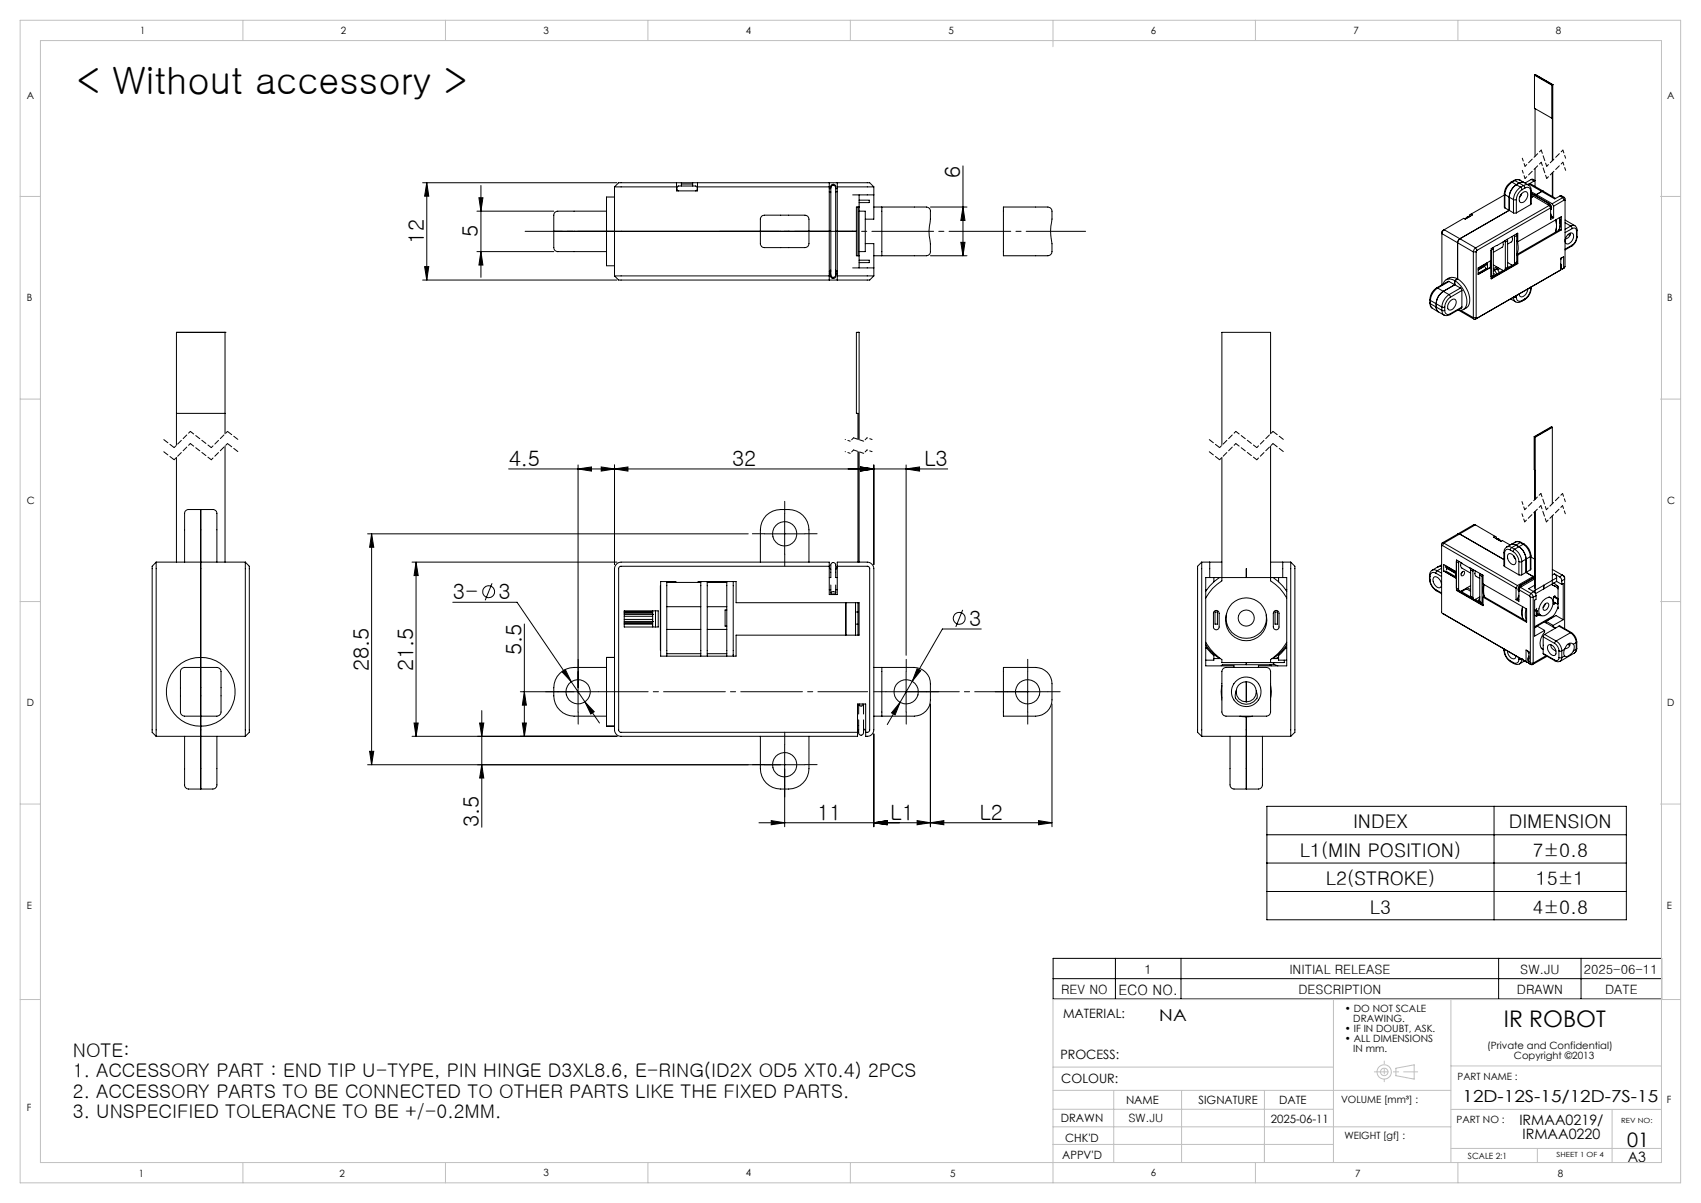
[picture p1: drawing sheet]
<svg xmlns="http://www.w3.org/2000/svg" width="420mm" height="297mm" viewBox="0 0 420 297" stroke-linecap="round" stroke-linejoin="round" font-family="sans-serif">
<g fill="none" stroke="#000" stroke-width=".25">
<path d="M378.9 18.6v8.1l4.3 2.5M378.9 18.6l4.3 2.4M379 18.5l-.1 .1M379 18.5l4.3 2.4M379 18.5l4.4 2.4M379 26.8v11.8M383.2 29.2l.1-.1v10.6M383.2 21v8.2M383.3 20.9h.1M383.3 20.9l-.1 .1M383.4 20.9h-.1M383.4 20.9v18.7"/>
<path d="M104.4 45.1h47.9M105.4 45.1l.5 3.3h-1.1zM105.4 45.1v24M117.8 52.1h18.9M118.3 48.8h.9l-.5 3.3zM118.7 45.8v22.7M136.7 57.1h68.4M149.8 52.1h-10.9a2.22 2.22 0 0 0-2 .5l-.2 .5v8a1.24 1.24 0 0 0 1.7 1h11.4M151.7 48.6h-1.9v17h1.9M151.7 46.1h15.3M151.7 46.1v22M167 45.1h-14.2l-1.1 1"/>
<path d="M167 45.1h1.2M167 45.1v2h5.2v-2M167.5 47.1l-.4-.3v-.6l.4-.3h4.3l.3 .3 .1 .5-.5 .4M168.2 45.1h2.8M168.2 45.1v.8M168.2 45.4h2.8M171 45.1h1.2M171 45.1v.8M172.2 45.1h42.5l1.1 1M172.2 46.1h32.6M188 53.4l.7-.3h8.9a1.81 1.81 0 0 1 2.1 .7v6.3a1.22 1.22 0 0 1-1.6 1h-8.7a1.21 1.21 0 0 1-1.7-1v-6.2zM204.8 47.3h.3"/>
<path d="M204.8 45.1v24M204.8 46.6h.3M205.1 46.4a.6 .6 0 0 1 .6-.6 .6 .6 0 0 1 .6 .6M205.1 46.4v21.5M205.1 46.4v-.4a.61 .61 0 0 1 .6-.5 .61 .61 0 0 1 .6 .5v.4M206.3 46.4v21.5M206.3 57.1h5.2M206.3 47.3h.4M206.3 46.6h.4M206.7 46.1h9.1M206.7 45.1v24M210.5 48.1h5.3"/>
<path d="M211.8 51.1v12M212.1 52.1h1.5v10h-1.5M212.1 51.1h-.6v12h.6M212.1 48.1v18M212.1 49.4h2.5v.6h-2.5M215.8 51.1h12.4a1.18 1.18 0 0 1 1.5 1v2.8a11.1 11.1 0 0 0 0 5.3v1.9a1.35 1.35 0 0 1-1.8 1h-12.1M215.8 46.1v8h-2.2M217.7 51.1v12M229.7 51.1h9.1M237.2 59.8h1.1l-.5 3.3zM237.8 51.1l.5 3.3h-1.1zM237.8 41v22.1"/>
<path d="M247.8 51.1h10.4a1.22 1.22 0 0 1 1.6 1l-.2 2.8a11.9 11.9 0 0 0 .2 5.3v1.9a1.4 1.4 0 0 1-2 1h-10zM356.6 56.7l-.3 .3-.3 .7 7.8 4.5M356.6 56.7l-.6 .5v13.1M356.6 56.7l3.9 2.2M360.5 58.9l-.6 .9v9.1M360.5 58.9l3.8 2.3M362.8 53.5l-.5 .3M362.9 53.4l-.6 .2-.4 .4M363.3 52.8l-.4 .3v.3l-.5 .1-.6 .6M363.3 52.8l.3 .3-1.8 1-.4-.2-4.8 2.8M371.1 59.8l.1 .6-.2 .6-2.3 1.3M371.4 47.8v3.4l.2 .1"/>
<path d="M371.4 47.8l.2 .2M371.4 48.2l-8.1 4.6M371.6 48l1 .7M371.6 51.3l1 .6M371.6 48v3.3M371.6 59.4l.1 .4M371.7 59.8v6.5M372.2 59.1l.1 .3M372.3 59.4l-.6 .4M372.3 59.4v6.6M372.6 51.9l-12.1 7M372.6 48.7l1.1 .6"/>
<path d="M372.6 51.9l1.1 .7M372.6 48.7v3.2M373.1 45a3.5 3.5 0 0 0-1.7 2.8M373.1 45h.2M373.3 58.4l.1 .3a.9 .9 0 0 1-.3 1.1l-.8 .5M373.3 45a3.8 3.8 0 0 0-1.7 3M373.3 45l1.1 .6M373.7 49.3h.7M373.7 52.6h.7M373.7 49.3v3.3M373.8 44.6h.3M373.8 44.6l-.7 .4"/>
<path d="M373.9 58.1v.4M373.9 58.5v6.5M374.1 44.6l.9-.2 1.3 .7M374.1 44.6l-.8 .4M374.1 44.6l1 .6M374.4 45.6a3.9 3.9 0 0 0-1.8 3.1M374.4 45.6l1.1 .6M374.4 49.3v3.3M374.4 57.7l.1 .4M374.5 58.1l-.6 .4M374.5 58.1v6.6M374.5 59.4l.3 .3"/>
<path d="M374.7 59.7l.1 .3a4.7 4.7 0 0 1-.3 2.9v-.1M374.8 59.7v-2.1l-6.6 3.8v7.5l6.6-3.8M375.1 45.2l1.1 .6M375.1 45.2l-.7 .4M375.3 44.5l-.5-.2-1 .3M375.5 46.2a4.1 4.1 0 0 0-1.8 3.1M375.5 46.2l.3 .6M375.7 47.8l-.5 .9zM375.8 47.8a.82 .82 0 0 1 1.2-.4 .82 .82 0 0 1 .1 1.2l-.2 .5a1.19 1.19 0 0 1-1.6 .8l-.2-1zM375.8 46.8a3.1 3.1 0 0 0-1.4 2.5M376.2 45.8l.3 .6M376.2 45.8l-.7 .4"/>
<path d="M376.3 45.1l-.5-.1-.7 .2M376.3 45.1l1.1 .6M376.5 46.4a.86 .86 0 0 1 1-.1 .86 .86 0 0 1 .4 .9M376.5 46.4l-.7 .4M377.4 45.7l.6 .7 .1 .6M377.4 45.7l-.6-.1-.6 .2M377.5 45.4h.4l3.2 1.8M377.5 45.4l3.2 1.9M377.9 47.2v3.3M377.9 50.5l-3.5 2.1M378.1 47v3.4l-.2 .1M378.1 44.3l.3-.1 .6 .4"/>
<path d="M378.1 47l-.2 .2M378.1 47.7l4.4 2.5M378.1 48.2l.5 .3M378.1 47.3l1.2 .7M378.1 44.3l-1.5 .9M378.1 44.3l.7 .4M378.1 47.8l4.3 2.4M378.6 48.5l-.5 .3M378.6 48.5l3.9 2.2M378.8 44.7l-1.3 .7M379 44.6l-.2 .1M379 41.6v4.4"/>
<path d="M379.3 48v.4M379.3 48l4 2.3M380.7 47.3l3.2 1.8 1.3-.7M380.7 47.3l-1.4 .7M381.1 47.2l-.4 .1M381.1 47.2l3 1.8M382.4 50.2a1.24 1.24 0 0 1 .5 1.5M382.4 50.2l-.2 .3M382.4 50.2h.1M382.5 50.2l.5 .7v.7M382.5 50.7l-18.2 10.5M382.5 50.7l.4 .6"/>
<path d="M382.8 50.4v.1M382.9 52.7l.3 .8M382.9 51.3l-18.2 10.5M382.9 51.3v2.9l.7-.4M382.9 51.7h.1M382.9 53l.2 .6M383 51.6l-.1 .1M383.1 53.6l-.2 .1M383.2 53.5l.4 .3M383.2 53.5l-.1 .1M383.3 50.3l.3 .6M383.3 42.7v5.8"/>
<path d="M383.4 42.6v6M383.6 50.9v2.9M384.2 54.3v.2a5 5 0 0 1-.2 2.9M385.1 53.7l.1 .1a4.6 4.6 0 0 1-.3 3.1M385.2 48.4l.4-.1 .7 .5M385.2 48.4l.7 .4M385.2 55.2l-.2-1.4 .1 .2a5.4 5.4 0 0 1-.2 2.9M385.5 56.8l-10.7 6.2M385.5 56.8v-3.3l-10.7 6.2M385.5 56.8l-.2-.2-10.8 6.2M385.9 48.8a.35 .35 0 0 1 .4 0 .35 .35 0 0 1 .1 .3v16.7l-.2 .3M385.9 48.8l-2.6 1.5"/>
<path d="M385.9 48.8l.3 .6M386.2 49.4l.2 .1M386.2 49.4l-2.6 1.5M386.4 54.3l2.4 1.4-1 .1M386.4 55l1.4 .8M387.2 57.9l.4 .2M387.2 57.8a.76 .76 0 0 1 1.1-.2 .76 .76 0 0 1 .2 1.1l-.6 1.1a.81 .81 0 0 1-1.2 .3 .81 .81 0 0 1-.2-1.2zM387.7 57.6v.4l-.4 .6-.8 .5M387.8 55.8l.4 .6M387.8 55.8l-1.4 .8M388.2 56.4a.63 .63 0 0 1 .8-.1 .63 .63 0 0 1 .3 .7M388.2 56.4l-1.8 1"/>
<path d="M388.8 55.7l.5 .5 .1 .6M389.3 58.7a2.33 2.33 0 0 1-1.1 1.8M389.3 57v1.7M389.4 58.5l-.3 1-1 1.2M389.4 56.8l-.1 .2M389.4 58.5l-.1 .2M389.4 56.8v1.7M104.4 69.1h47.9M104.8 65.8h1.1l-.5 3.3zM117.8 62.1h18.9M118.7 62.1l.5 3.3h-.9zM151.7 68.1h53.1"/>
<path d="M151.7 68.1l1.1 1h61.9l1.1-1M204.8 66.9h.3M204.8 67.6h.3M204.8 67.1h.3M205.1 67.9a.6 .6 0 0 0 .6 .6 .6 .6 0 0 0 .6-.6M205.1 67.9v.4a.61 .61 0 0 0 .6 .5 .61 .61 0 0 0 .6-.5v-.4M206.3 66.9h.4M206.3 67.6h.4M206.3 67.1h.4M206.7 68.1h9.1M210.5 66.1h5.3M212.1 64.2h2.5v.6h-2.5"/>
<path d="M213.6 60.1h2.2v8M229.7 63.1h9.1M353.1 74.8l.1 .7 .5 .6M353.1 74l.1 .2M353.1 74.8l.1 .2M353.1 74v.8M353.2 75a1.1 1.1 0 0 0 .5 1.1M353.2 74.2l2.8 1.6M353.2 75l2.8 1.6M353.2 74.2v.8M353.7 76.1l1.4 .9M354.6 75.8l.2 .7 .3 .5"/>
<path d="M354.7 71.1a3.5 3.5 0 0 0-1.6 2.9M354.7 71.1h.3M355 71.1a3.8 3.8 0 0 0-1.8 3.1M355 71.1l2.8 1.6M355.1 77l1.5 .8M356 75.8h.7M356 76.6h.7M356 76.6l.2 .7 .4 .5M356 75.8v.8M356.7 76.6a.86 .86 0 0 0 .4 .9 .86 .86 0 0 0 1-.1M356.7 75.8v.8M357.8 72.7a4.1 4.1 0 0 0-1.8 3.1"/>
<path d="M357.8 72.7l.3 .7M357.8 69.5h-.3l-2.8 1.6M357.8 69.5l2.8 1.6M357.8 69.5l-2.8 1.6M358 77.7l-.9 .2-.5-.1M358.1 74.3a.82 .82 0 0 1 1.2-.4 .82 .82 0 0 1 .1 1.3l-.1 .4a1.19 1.19 0 0 1-1.7 .8l-.1-1zM358.1 73.4a3.2 3.2 0 0 0-1.4 2.4M358.1 77.4l-.1 .3M359.2 69.3v1l-2.8 1.6a4 4 0 0 0-1.8 3.9M359.2 69.3a6.2 6.2 0 0 1 2.8 6.3 1.59 1.59 0 0 1-2 .9M359.2 69.3a1.73 1.73 0 0 0-2.9 .9M359.9 68.9a6.2 6.2 0 0 1 2.8 6.3 2.38 2.38 0 0 1-1.4 1.2"/>
<path d="M359.9 68.9a2.25 2.25 0 0 0-2.8 .2M359.9 68.9l-.7 .4M360.2 76.6l3.8 2.2M360.6 71.1l.4 .6M360.6 71.1l-2.8 1.6M360.7 76.6l3.1 1.8M361 75.8l-.1 .3-2.9 1.6M361 75.8l-2.9 1.6M361 71.7l-2.9 1.7M361 71.7v4.1M363.8 78.4a.35 .35 0 0 0 .1 .4 .35 .35 0 0 0 .4 0M363.8 62.2h.7"/>
<path d="M363.8 62.2v16.2M363.8 78.4h.7M364.3 61.2l-.3 .3-.2 .7M364.3 61.2l.4 .6M364.5 78.4l.2 .2-.4 .2M364.5 62.2v16.2M364.7 61.8l-.2 .4M365 66.1l3-1.7v1.7l-3 1.7zM366.5 65.7v.1M366.5 65.8l.4 .6M366.5 65.8l-1.5 .9M366.9 66.4v.2"/>
<path d="M366.9 66.4l-1.9 1M367 65h.1M367.1 65v.4l-2.1 1.2M367.1 64.9l.2 .1M367.1 65l-2.1 1.2M367.3 64.8v1.6M368 66.1l-3 1.6M368.7 61.1v.4M368.7 65.4l2.3 1.3a.44 .44 0 0 0 .5 0 .44 .44 0 0 0 .2-.4M368.7 68l-.2 .5-.3 .1M368.7 61.5l-.5 .3v6.5l.5-.3M368.7 61.5v6.5"/>
<path d="M368.7 67.5l.6 .3M368.8 66.7l-.1 .3M368.9 66.6l.1 .1M369 66.7l.6 1M369.6 66.3l.1 .1M369.6 65.9l-.9 .5M369.7 66.4l.5 .9M369.7 66.4l-.7 .3M369.9 66.1l-1.2 .7M370.3 66.3l-.5 .3M371.1 66.8l-2.4 1.4M372.3 64.8l.9 .6a.44 .44 0 0 0 .5 0 .44 .44 0 0 0 .2-.4"/>
<path d="M372.3 66l-.3 .4-.5 .3M372.3 65.8l.1 .2M372.3 66l-.6 .3M373 73.8l.2 .1M373 73.8l.2 .1zM373.2 73.9l1 .6M373.4 65.5l-1.2 .6M373.7 73.4h.7M373.7 73.4h.1M373.7 73.4l.1 .7 .4 .4M374.2 65.2h.1M374.4 73.4a.86 .86 0 0 0 .4 .9 .86 .86 0 0 0 1-.1"/>
<path d="M374.4 73v.4M374.5 64.7l-.1 .3-.7 .4M374.5 64.7l-.6 .3M374.5 62.8l.3 .2M374.8 63v2.1M374.8 65.1l-6.6 3.7M375.7 74.4l-.9 .3-.6-.2M375.8 74.2l-.1 .2M376.4 74l-.7 .4M376.5 73.8l-.1 .2M376.5 73.8l-.7 .4M377.2 71.3a1.88 1.88 0 0 1-1.7 2l-.4-.7"/>
<path d="M377.9 71.3a3.2 3.2 0 0 1-1.4 2.5M377.9 70.9v.4M378.1 71.1a3.5 3.5 0 0 1-1.7 2.9M378.1 71.1l-.2 .2M378.1 70.8v.3M385.4 63.7h.2M385.4 65.2v.2M385.4 63.8l.7-.4v2.8M385.4 63.8v2.8M385.4 66.6l-21.1 12.2M385.4 66.6l-.4 .2M385.4 65.4l.1 .6-.2 .2 .4 .2"/>
<path d="M385.4 65.4v.8M385.6 63.7l-.2 .3 .2-.3M385.6 63.6v.1M386.1 66.2l-.4 .2M386.2 66.1l-.1 .1M386.2 66.1l-.5 .3M388.1 60.7l-1.7 1M388.2 60.5l-.1 .2M388.2 60.5l-1.8 1M55.6 82.1h.1M55.6 82.1h-12v27.8M55.6 82.1v25"/>
<path d="M211.8 82.1h.1M43.6 102.1h12M43.6 112.9v25.9M55.6 110.1v28.7M125.6 115.8h108.4M142.7 115.8l3.4-.5v1zM142.7 114.8v61M148.4 115.3l3.3 .5-3.3 .5zM151.7 115.8l3.3-.5v1zM151.7 114.8v24.6M211.8 108.5v-6.4h-.3v-20h.6v26.5M211.8 111.5v27.3"/>
<path d="M212.1 111.6v27.2M212.4 115.3l3.4 .5-3.4 .5zM215.8 114.8v24.6M223.7 115.8l3.3-.5v1zM223.7 114.8v47M301.7 112.9v30.5a11.1 11.1 0 0 0-4 4.2M313.7 110.1v33.3a11.1 11.1 0 0 1 4 4.2M313.7 107.1v-25h-12v27.8M378.8 107.8l.2 15.6M378.8 107.8l.2 .1M379 107.9h.1M379.1 107.9v15.4"/>
<path d="M383.2 105.4l-4.2 2.5M383.2 105.4l.1 .1M383.2 105.4h-.2l-4.2 2.4M383.3 105.5l-4.2 2.4M383.3 105.5v18.9M38.6 138.8v43M38.6 138.8l-1 1v41l1 1M38.6 138.8h22M45.6 138.8v-11.3a1.21 1.21 0 0 1 1-1.7h6a1.15 1.15 0 0 1 1 1.7v11.3M49.6 125.8v69M60.6 138.8v43M60.6 138.8l1 1v41l-1 1"/>
<path d="M90.8 131.8h93.9M91.8 131.8l.5 3.3h-1zM91.8 131.8v57M101.7 138.8h50.6M102.7 138.8v43M102.7 138.8l.6 3.3h-1.1zM152.4 139.1l1-.3h51.4v8h1.9v-8h7.4a1.69 1.69 0 0 1 1.7 1.6v39.8a1.68 1.68 0 0 1-2.1 1.6v-8h-2v8h-58.3a1.63 1.63 0 0 1-1.7-1.6v-39.8l.2-.6zM187.7 138.8v-8a4.9 4.9 0 0 1 5.1-5 6.5 6.5 0 0 1 5.5 1.4 5 5 0 0 1 1.4 3.6v8M188.7 131.8h10.1M193.7 126.8v10M296.7 138.8v43M296.7 138.8l-1 1v41l1 1"/>
<path d="M296.7 138.8h5M298.7 138.8v3.8M313.7 138.8h5M316.7 138.8v3.8M318.7 138.8l1 1v41l-1 1M318.7 138.8v43M355 139.9l-1.4 .9M356 139.9h-1M356 139.4l-1 .5M356.2 134.7l-.2 .1M356.2 134.7l18.1 10.5M356.5 134.1a.34 .34 0 0 0-.4-.1 .34 .34 0 0 0-.1 .4v16.8l.2 .2"/>
<path d="M356.5 134.1l18.2 10.5M356.5 134.1l-.3 .6M356.8 139.7l2.5 1.4M356.8 140l2.5 1.4M360 131.8h.4l10.9 6.3M360 131.8l-3.9 2.3M360.2 139v6.5M360.2 139l-.6-.4v6.6l.6 .3M360.2 138.6v.4M360.8 138.9l-.2 .7 .2 .5 2.3 1.4M364.3 129.6l-.4-.1-3.9 2.3M364.3 129.6l-7.8 4.5"/>
<path d="M364.3 129.6l4.8 2.8M369.1 132.4l-.3 .2 1.8 1.1M369.1 132.4l.4 .2v.4M369.4 133l.6 .1 .5 .5M369.5 133l.7 .1 .4 .5M369.6 133.1l.5 .2M370.6 133.7l.3-.2 2 1M371.3 136.4v3.3l.2 .2M371.3 136.4l.2 .2M371.5 136.6v3.3M371.5 139.9l3.5 2M372 135.1l-.6 .6-.1 .7"/>
<path d="M372 135.1l.6-.2 .7 .3M372.4 136.9a1.07 1.07 0 0 1 1.5 .6l.4 .8a.79 .79 0 0 1-.4 1.1 .79 .79 0 0 1-1.1-.5l-.5-1.1zM372.9 135.8a.87 .87 0 0 0-1-.1 .87 .87 0 0 0-.4 .9M372.9 135.8l.7 .4M373.1 134.4l.6-.1 .6 .3M373.3 135.2l-.4 .6M373.3 135.2l.7 .4M373.6 136.2a3.2 3.2 0 0 1 1.4 2.4M373.7 137.2l.5 .9M374 135.6a3.9 3.9 0 0 1 1.7 3M374 135.6l-.4 .6M374.1 133.8l.6-.1 .7 .2"/>
<path d="M374.1 133.8l-2.1 1.2M374.2 133.8l.4-.1 1 .2M374.3 134.6l-1 .6M374.3 134.6l.7 .4M375 138.6h.7M375 135a4.1 4.1 0 0 1 1.8 3v3.3M375 138.6v3.3M375 135l-1 .6M375.4 133.9h.2M375.4 133.9l-1.1 .7M375.4 133.9l.7 .5M375.6 133.9l.7 .4"/>
<path d="M375.7 138.6v3.3M376.1 134.4a3.9 3.9 0 0 1 1.8 3M376.1 134.4l-1.1 .6M376.3 134.3a3.6 3.6 0 0 1 1.7 2.9M376.3 134.3l-.2 .1M377.9 137.4v3.3M377.9 137.4l-2.2 1.2M378 137.2v3.3l-.1 .2M378 137.2l-.1 .2M378 137.5l1 .6M379 126.4v18.9M379.1 126.3v20.1"/>
<path d="M383.3 127.3v17.2l.9 .4 .5 .5M111.8 148.7h15.9l13.3 19.6M121.5 144l-1.7 4.2M129.5 154.1v27.7M154.1 153.4h7M154.1 151.7h7M154.1 152.9h7M154.1 152.1h7M154.1 153.7h7M154.1 151.4h7M154.1 154.1h7M154.1 151h7"/>
<path d="M154.1 153.9h7M154.1 151.2h7M154.1 150.8h8.4v4h-8.4zM161.1 152.1v.8M161.1 152.9v.5M161.1 151.7v.4M161.1 154.1v.7M161.1 153.4h.1M161.1 151.7h.1M161.1 153.4v.3M161.1 151.4v.3M161.1 150.8v.2"/>
<path d="M161.1 151v.4M161.1 153.7v.4M161.9 150.8v4M163.1 144.6v16M164.6 143.6v18.4M164.6 149.8h8.4M164.6 143.8h8.4M164.6 155.4h8.4M167 143.8l-.2-.2h-3.7v18.4h18.7v-5.2h30.3v-8h-30.3v-5.2h-9.4l-.2 .2M173 143.6v18.4M174.6 143.6v18.4M174.6 149.8h4.9"/>
<path d="M174.6 143.8h4.9M174.6 155.4h4.9M179.5 143.6v18.4M179.5 150.6h-.5v4h.5M181 143.6v18.4M204.8 142.6h.3v-2.8a.67 .67 0 0 1 .6-.9 .67 .67 0 0 1 .6 .9v2.8h.4M204.8 145.6h.3M205.1 146.4a.78 .78 0 0 1 1.2 0M205.1 146.4a.73 .73 0 0 0 1.2 0M205.1 140.6l-.3-.8-51.8 .1-.2 .4v40l.4 .5h58.5l.3-.7M205.1 144.4v2M206.3 140.6l.4-.8h7.5l.5 .5v40l-.3 .5h-.7v-.4l-.5-.5"/>
<path d="M206.3 144.4v2M206.3 145.6h.4M208.8 148.8v8M211.2 148.8v8M211.2 154.1h.6M211.2 151.1h.6M211.8 148.8v8M237.7 150.6l-1.7 4.2M242.3 155.3h-9.6l-7.5 12.9M297.7 158.6a12.7 12.7 0 0 0 4 4.2v.8h15.4v-.6M297.7 159.2a12.3 12.3 0 0 0 3.4 3.4M297.7 160h.3l1.7 1.9v1.1h-2"/>
<path d="M297.7 145.6h.3M297.7 145.6h.1M299.7 142.6v1M299.8 150.9a.69 .69 0 0 1 .8-.2 .69 .69 0 0 1 .4 .7v3.4a.71 .71 0 0 1-.7 .7 .71 .71 0 0 1-.7-.7v-3.4zM300 151.1h.6v3h-.6zM301.1 142.6a11.6 11.6 0 0 0-3.4 3.4M302.8 151.8a5.1 5.1 0 0 0 4.9 6.4 5.1 5.1 0 0 0 5-6.4M307.7 140.4v2.2M314.4 142.6a11.9 11.9 0 0 1 3.3 3.4M314.6 150.9a.69 .69 0 0 1 .8-.2 .69 .69 0 0 1 .4 .7v3.4a.71 .71 0 0 1-.7 .7 .71 .71 0 0 1-.7-.7v-3.4zM314.8 151.1h.6v3h-.6zM315.7 142.6v1"/>
<path d="M317.5 145.6h.2M317.7 158.6a12.7 12.7 0 0 1-4 4.2v.8M317.7 159.2a12.7 12.7 0 0 1-3.3 3.4M317.7 160h-.3l-1.7 1.9v1.1h2M353 142.9a3.8 3.8 0 0 0 1.6 2.9M353 142.1l.1 .2M353 142.9l.1 .3M353 142.1v.8M353.1 143.2a3.2 3.2 0 0 0 1.4 2.4M353.1 142.3v.9M353.6 140.8l-.5 .7-.1 .6M353.6 140.8a1.1 1.1 0 0 1 1.3 .1"/>
<path d="M354 142.6a1.07 1.07 0 0 1 1.6 .6l.3 .8a.79 .79 0 0 1-.4 1.1 .79 .79 0 0 1-1.1-.5l-.5-1.1zM354.5 141.5a.88 .88 0 0 0-1-.1 .88 .88 0 0 0-.4 .9M354.5 145.6l.1 .2M354.5 141.5l1.5 .8M354.5 145.6l1.5 .8M354.6 145.8l1.4 .8M354.9 140.9l-.4 .6M354.9 140.9l1.1 .6M356 140.3l-1.1 .6M356.2 151.4l21 12.1M356.2 151.4l.3 .2M356.4 141v-1.7l3 1.8"/>
<path d="M356.4 141l3 1.7v-1.6M356.4 141l3 1.6M357 141l2.4 1.4M357 141.2l2.4 1.4M357.2 140.2v.5M357.2 141.3h.1M357.3 140.4l-.1 .2M357.3 140.4l2.1 1.2M357.4 140.3l-.1 .1M359.3 141.4h.1M359.3 141.1v.3M359.3 141.4l.1 .1"/>
<path d="M359.4 141l-.1 .1M359.6 145.8l6.6 3.7v-2.1M359.6 145.8v-7.5l6.6 3.7v2.2l10.7 6.2v3.2l-10.7-6.2M359.6 145.8l6.6 3.6M359.8 145.7l.6 .2M360.2 145.8l-.1 .1M360.7 146l2.4 1.4M360.9 141.5h.1M361 141.2l.4-.2a.6 .6 0 0 1 .1 .8 .6 .6 0 0 1-.7 .3zM361.1 141.2l-.3 .5M361.4 145.6l-.3 .3M361.9 145.3l1.2 .7"/>
<path d="M362 145.3l-.1 .2M362.1 145.4l-1.2 .7M362.3 145.1l.8 .5M363.1 144.6l-2.2 1.3a.44 .44 0 0 1-.5 0 .44 .44 0 0 1-.2-.4M363.1 147.2l.1 .4 .7 .4M363.1 140.7l.6 .3M363.1 147.2l.6 .3M363.1 140.7v6.5M363.2 140.3l-.1 .4M363.7 147.5a.44 .44 0 0 0 .2 .5 .44 .44 0 0 0 .5 0M363.7 141v6.5M363.7 140.6v.4"/>
<path d="M364.2 148l1.2 .7M364.3 141l-.1 .6 .1 .6 1.1 .6M364.4 148l-.1 .1M365.3 147.4h.1M365.4 148.2l-.2 .4M365.4 147.6l-.5 .8M365.4 148.5l.2 .5 .6 .3-.3-.5M365.4 142l.5 .3M365.4 148.5l.5 .3M365.4 142v6.5M365.4 147.4l-1 .6M365.4 141.6v.4"/>
<path d="M365.9 142.3v6.5M366 141.9l-.1 .4M366.2 147.4l.2-.1 10.5 6.1a5 5 0 0 1-.1-3.1M366.3 144.2l-.2 1.6 .4 1.6M366.5 144.3l-.1 .3a5.4 5.4 0 0 0 .2 2.8M374.3 145.2v2.9M374.7 144.6l-.4 .6M374.7 147.8l-.4 .3M374.8 147.9l.2 .1M374.9 145.9h.1M375 145.9h.1M375 147l-.2 .9"/>
<path d="M375 141.9h.7M375 145.6l2.6 1.5M375 145.6v2.8l-.7-.3M375 147.3l-.2 .6M375.1 144.7h.1M375.4 144.5l-.5 .6v.8M375.4 144.5h.1M375.4 145l2.6 1.5M375.4 145l-.4 .6M375.5 144.5a1.22 1.22 0 0 0-.5 1.4M375.5 144.5l.2 .3M376 149.8l-.1 .3a4.6 4.6 0 0 0 .2 2.8"/>
<path d="M376.8 141.3l1.8 1M376.8 141.3l-1.1 .6M377.6 147.1l.3 .4M377.9 147.5h.7M377.9 147.5v16.2M377.9 140.7l-1.1 .6M378 146.5l.3 .3 .3 .7M378 146.5l-.4 .6M378.6 142.3v.4M378.6 147.5v16.2M378.6 142.3l-3.9 2.3M378.7 146.1l.3 .3 .3 .7"/>
<path d="M378.7 146.1l-.7 .4M378.9 154.8v.2l.7-.4 1.8 1M378.9 150.7l.4 .3M378.9 151.9l.4 .2M378.9 150.5l.7 .3M379 142.4l-3.6 2.1M379 144.5l-1.6 .8 1.3 .8M379 142.9l-3.6 2.1M379 142.1l-.4 .2M379 142.6l-3.5 1.9M379.3 147.1l-.7 .4M379.3 147.1v.9l-.4 .2v8.9l2.5-1.5"/>
<path d="M379.3 151v1.1M379.4 150.2v.5M379.6 151.5a.94 .94 0 0 0 1 .5M379.6 151.4l.9 .5M379.6 150.8l-.3 .2M379.6 150.8v1.2l-.3 .1M379.9 151.9h.5M380.9 148.4l.4-.4a1.22 1.22 0 0 1 1.7-.4 1.22 1.22 0 0 1 .4 1.6 3.4 3.4 0 0 1-2.5 2.8 1.22 1.22 0 0 1-.9-1.7l.3-1zM381 157.2v4.1M381 157.2l2.9 1.7M381.2 144.5v.9M381.2 145.4l-2.1 1.2"/>
<path d="M381.4 153.5l.3 .3M381.4 156.6l-.4 .6M381.4 149.2a.58 .58 0 0 1 .9-.2 1.2 1.2 0 0 1-1.1 1.6l-.2-.7zM381.4 155.6v.4a3.7 3.7 0 0 0-.8 4.1l.4 .3M381.4 156.6l2.8 1.7M381.6 149.1l-.6 .9M381.7 153.8l1.8 1M381.7 153.4l1.8 1M381.7 153.4v.4M381.8 153.3h.1M382.2 153.1h.1M382.3 159.3a1.47 1.47 0 0 1 1.9 1.4 .79 .79 0 0 1-.4 1.1 .79 .79 0 0 1-1.1-.4l-.6-1.1z"/>
<path d="M382.4 147.3l.6 .3M383 159.2v.5l.3 .4 .9 .6M383.3 144.5l.7 .2M383.3 140.6l2.5 1.4M383.5 154.8l.6 .2M383.5 154.4v.4M383.5 148.6l1.1 .6M383.6 152l-.4 .5-4.3 2.4M383.6 154.8l.4 .3M383.6 152l-4.7 2.7M383.6 147.4l1 .5M383.8 147.2l1 .6"/>
<path d="M383.8 141.7l.4 .4 .2 .6M383.8 141.7l1.3 .7M383.8 141.7l-.5 .3M383.9 158.9a2.23 2.23 0 0 1 1 1.8M383.9 144.1l-.3-.1 .5 .3 .6 .7M383.9 147.1v.2M383.9 148.8l-.3 .3M383.9 147.3h.1M384 147.3l-.2-.1-.3 .4 .1 1.5 .2 .1 .2-.4M384 147.3v.1M384.2 158.3a2.97 2.97 0 0 1 1.4 2.4M384.2 158.3l-.3 .6"/>
<path d="M384.4 142.7l-5.8 3.3M384.4 142.7v.8M384.4 143.5l-3.2 1.9M384.4 143.5l1.2 .8M384.4 144.5l.3 .2v3M384.6 147.9v1.3M384.7 149.9l-1.1 2.1M384.7 149v1.3l-.1-.1M384.8 147.8l-.2 .1M384.8 147.8v1.2l-.2 .2M384.9 154.6l.2-.1 2.9 1.7M384.9 154.6l-3.5 2"/>
<path d="M384.9 154.6l2.9 1.6M385.1 142.4l.4 .4 .1 .6M385.6 143.4v.9M385.6 144.3l.4-.2v8.9M385.8 142l.4 .4 .1 .6-.7 .4M385.8 142l.5 .5v12.7M385.8 142l-.7 .4M386 153l-2.5 1.4M386 153l-1.8-1-2.5 1.4M387.1 159.1l.5 .2M387.6 158.8a1.12 1.12 0 0 1-1.2 1.4M387.8 156.2a3.2 3.2 0 0 1 1.4 2.4"/>
<path d="M387.8 156.2l-3.6 2.1M388 156.2l1 1.1 .3 1.2M388 156.2h-.2M388.5 159.1a1.25 1.25 0 0 0-2 .9l-.2 .3M388.5 159.1a1.62 1.62 0 0 1 0 1.6M389.2 158.6l-.7 .5M389.2 158.6v1.7M389.3 158.5l-.1 .1M389.3 158.5v1.6M44.9 165.1l.7-.3h8a1.23 1.23 0 0 1 1 1.7v8.1a1.73 1.73 0 0 1-.7 2.1l-8.3 .1a1.23 1.23 0 0 1-1-1.7v-8.1a2.31 2.31 0 0 1 .3-1.9zM102.2 178.5h1.1l-.6 3.3zM118.4 178.5h1.1l-.5 3.3z"/>
<path d="M119 175.4v28.8M129 178.5h1l-.5 3.3zM129.5 170.8l.5 3.3h-1zM138.8 165.9l.8-.6 1.4 3zM141 168.3l3.4 5M144.4 173.3l2.3 2.4-.8 .6zM144.4 173.3l3.6 5.2M147.7 170.8h-19.2M149.8 164.8h-8.1a5.1 5.1 0 0 0-5 5 6.5 6.5 0 0 0 1.5 5.5 5 5 0 0 0 3.5 1.5h8.1M151.7 162.3h-1.9v17h1.9M164.6 161.4h8.4M174.6 161.4h4.9"/>
<path d="M181 161.6l.1 .4M212 174a.73 .73 0 0 0 1.2 0M212 177.7v2.8a.67 .67 0 0 0 .6 1 .67 .67 0 0 0 .6-1v-2.8M212 174v2.3M212.2 173.8l-.2 .2M213 173.8l.2 .2M213.2 174v2.3M215.8 164.8h9.9a4 4 0 0 1 4 4v4a4 4 0 0 1-4 4h-9.9M217.7 164.8v12M218.8 170.8h9.9M222.3 173.4l-1.3 3.1-.9-.5zM222.3 173.4l-3.2 5.5"/>
<path d="M223.7 165.8v10M225.2 168.2l-2.9 5.2M226.4 165.1l.9 .5-2.1 2.6zM229.7 173.8v30.3M247.8 164.8h7.9a4 4 0 0 1 4.1 4v4a4 4 0 0 1-4.1 4h-7.9zM248.7 170.8h10M253.8 165.8v10M259.8 173.8v30.3M299.7 162.6h1.7M301.7 169.2l-.2 1.5 .2 1.7M302 165.1l.7-.3h10a1.4 1.4 0 0 1 1 1.9v8.6a1.22 1.22 0 0 1-1 1.5h-10a1.4 1.4 0 0 1-1-1.9v-9.1zM304.7 164.8v-.4h-7v-21.8h20v21.8h-7v.4"/>
<path d="M305.3 170.2a2.47 2.47 0 0 0 2.3 3.1 2.47 2.47 0 0 0 2.6-2.7M305.8 169.2a2.51 2.51 0 0 1 2.6-.8 2.51 2.51 0 0 1 1.8 2.2 1.97 1.97 0 0 1-.6 2.6 2.88 2.88 0 0 1-4.6-1.3l.4-2zM306.1 176.8l1.6 .2M307.7 177v17.8M307.7 163.6v.5M307.7 168.3v5M309.3 176.8l-1.6 .2M313.6 164.1h-11.8l-.3 .3M313.6 164.1l.3 .3M313.7 169.2l.2 1.5-.2 1.7M314 162.6h1.7M314.5 163.6v.4l1 .4"/>
<path d="M314.5 163.9l-.9 .2M315.7 162.1l-.6 .5M371.3 160.5a3.7 3.7 0 0 0 1.7 2.9M371.3 160.5l.2 .2M371.3 160.2v.3M371.5 160.7a2.97 2.97 0 0 0 1.4 2.5M371.5 160.3v.4M372.2 160.7a1.81 1.81 0 0 0 1.7 1.9l.4-.7M372.9 163.2l.1 .2M372.9 163.2l.7 .3M373 163.4l.7 .4M373.6 163.5l.1 .3"/>
<path d="M373.7 163.8l.7 .2 .8-.1M375 162.7h.7M375 162.7a.86 .86 0 0 1-.4 .9 .86 .86 0 0 1-1-.1M375 162.3v.4M375.7 162.7h.1M375.7 162.7l-.1 .7-.4 .5M376.5 163.2l-1.3 .7M377.2 160.7v.1M377.2 160.8l.3 .4M377.2 163.5l-.4-.1v-2.9l.7 .4v2.9M377.2 160.8h.2M377.3 162.5v.6l.2 .2"/>
<path d="M377.3 162.5h.1M377.4 162.5l.1 .1M377.4 162.5l.1 .9-.3 .1M377.5 162l-.2 .5M377.5 163.8l.5 .2M377.5 162.3l-.1 .2M377.9 163.7l-.1 .2-.3-.1M377.9 163.7h.7M377.9 164h.1M378.6 163.7a.35 .35 0 0 1-.2 .4 .35 .35 0 0 1-.4-.1M380.6 160l.4 .3M381 161.3l3 1.9"/>
<path d="M381 161.3l2.9 1.6M381.7 161.9l-3.1 1.8M382 162l-3.6 2.1M383.9 162.9l.1 .3M384.9 160.7h.7M384.9 162.3a.64 .64 0 0 1-.3 .7 .64 .64 0 0 1-.7-.1M384.9 162.3h.7M384.9 160.7v1.6M385.6 162.3a.99 .99 0 0 1-.5 1 .99 .99 0 0 1-1.1-.1M385.6 160.7v1.6M386.3 160.3a1.62 1.62 0 0 0 0 1.6M386.3 160.3l-.7 .4"/>
<path d="M386.3 161.9l-.7 .4M388.5 160.7l-.4 .6a1.8 1.8 0 0 1-1.7 .7l-.1-.1M389.2 160.3l-.1 .6-.3 .3-3.6 2.1M389.2 160.3l-.7 .4M389.3 160.1l-.2 .7-.3 .4M389.3 160.1l-.1 .2M38.6 181.8h22M45.6 181.8v11.3a1.25 1.25 0 0 0 1 1.7h6a1.2 1.2 0 0 0 1-1.7v-11.3M91.3 185.5h1l-.5 3.3zM119 188.8l.5 3.3h-1.1zM152.3 181.8h-50.6M187.7 181.8v8a5 5 0 0 0 5.1 5 6.4 6.4 0 0 0 5.5-1.5 5 5 0 0 0 1.4-3.5v-8"/>
<path d="M193.7 183.8v20.3M198.8 188.8h-108M215.8 181.2v22.9M296.7 181.8h22M303.7 181.8v11.3a1.25 1.25 0 0 0 1 1.7h6a1.24 1.24 0 0 0 1-1.7v-11.3M312.8 199.1h88.8v28h-88.8zM368.9 199.1v28M190.4 202.6l3.3 .5-3.3 .5zM215.8 203.1l3.2-.5v1zM226.4 202.6l3.3 .5-3.3 .5zM229.7 203.1l3.3-.5v1zM256.4 202.6l3.4 .5-3.4 .5z"/>
<path d="M259.8 203.1h-72.4M312.8 206.1h88.8M312.8 213.1h88.8M260 236.6h150.3v10h-150.3zM275.4 236.6v10M291.6 236.6v10M312.8 220.1h88.8M370 236.6v10M390.4 236.6v10M260 241.6h150.3"/>
<circle cx="193.8" cy="131.8" r="3"/>
<circle cx="120.7" cy="146.1" r="1.47"/>
<circle cx="236.8" cy="152.7" r="1.46"/>
<circle cx="307.7" cy="152.6" r="1.99"/>
<circle cx="307.7" cy="152.6" r="5"/>
<circle cx="49.6" cy="170.8" r="8.5"/>
<circle cx="142.7" cy="170.8" r="2.99"/>
<circle cx="223.7" cy="170.8" r="3"/>
<circle cx="253.7" cy="170.8" r="2.99"/>
<circle cx="307.7" cy="170.8" r="3.6"/>
<circle cx="193.8" cy="188.8" r="3"/>
</g>
<g fill="none" stroke="#c0c0c0" stroke-width=".25">
<path d="M5 5h410v287h-410zM10 10h400.2v277h-400.2zM60 5v5M110 5v5M160 5v5M210 5v5M260 5v6.5M310 5v5M360 5v5M5 48.5h5M410 48.5h5M5 98.5h5"/>
<path d="M410 98.5h5M5 148.5h5M410 148.5h5M5 198.5h5M410 198.5h5M5 246.8h5M329.2 246.8v40.2M358.2 246.8v40.2M415 246.8h-155v45.2M260 278.2h98.2M260 263.5h69.2M260 273.9h69.2"/>
<path d="M260 269.2h98.2M275 269.2v17.8M291.7 269.2v17.8M312.2 269.2v17.8M344.7 263.7l4.5-.8v3.5l-4.5-.8zM358.2 263.2h52M358.2 273.9h52M398 273.9v13.1M60 287v5M110 287v5M160 287v5M210 287v5"/>
<path d="M260 282.5h69.2M310 287v5M358.2 283.5h52M360 287v5M379.6 283.6v3.4"/>
<circle cx="341.8" cy="264.6" r="1.77"/>
<circle cx="341.8" cy="264.6" r=".92"/>
</g>
<g fill="none" stroke="#000" stroke-width=".25" stroke-dasharray="1.3 .6" stroke-dashoffset=".7">
<path d="M380.6 37.1l-4 4M385.9 37.1l-4 4M380.6 40.1l-4 4M385.9 40.1l-4 4M47 109.5l-4 4M47 106.5l-4 4M56.2 109.5l-4 4M56.2 106.5l-4 4M209.9 111.9l-1.2-.4M209.9 108.9l-1.2-.4M215.3 111.5l-1.2-.4M215.3 108.5l-1.2-.4"/>
<path d="M305.1 109.5l-4 4M305.1 106.5l-4 4M314.3 109.5l-4 4M314.3 106.5l-4 4M380.5 124.8l-4 4M380.5 121.8l-4 4M385.8 124.8l-4 4M385.8 121.8l-4 4"/>
</g>
<path d="M210.8 111.1l-.9 .8M210.8 108.1l-.9 .8M214.1 111.1l-.8 .8M214.1 108.1l-.8 .8" fill="none" stroke="#000" stroke-width=".25" stroke-dasharray="1.3 .6" stroke-dashoffset=".6"/>
<path d="M213.3 111.9l-2.5-.8M213.3 108.9l-2.5-.8" fill="none" stroke="#000" stroke-width=".25" stroke-dasharray="1.3 .6" stroke-dashoffset=".3"/>
<path d="M43 113.5l-2.6-2M43 110.5l-2.6-2M58.8 111.5l-2.6-2M58.8 108.5l-2.6-2M301.1 113.5l-2.5-2M301.1 110.5l-2.5-2M316.9 111.5l-2.6-2M316.9 108.5l-2.6-2" fill="none" stroke="#000" stroke-width=".25" stroke-dasharray="1.3 .6"/>
<path d="M52.2 113.5l-5.2-4M52.2 110.5l-5.2-4M310.3 113.5l-5.2-4M310.3 110.5l-5.2-4" fill="none" stroke="#000" stroke-width=".25" stroke-dasharray="1.3 .6" stroke-dashoffset=".2"/>
<path d="M386.6 39.1l-.7-2M376.6 44.1l-.7-2M376.6 41.1l-.7-2M386.6 42.1l-.7-2M376.5 128.8l-.7-2M376.5 125.8l-.7-2M386.5 126.8l-.7-2M386.5 123.8l-.7-2" fill="none" stroke="#000" stroke-width=".25" stroke-dasharray="1.3 .6" stroke-dashoffset=".5"/>
<path d="M381.9 44.1l-1.3-4M381.9 41.1l-1.3-4M381.8 128.8l-1.3-4M381.8 125.8l-1.3-4" fill="none" stroke="#000" stroke-width=".25" stroke-dasharray="1.3 .6" stroke-dashoffset=".4"/>
<path d="M223.8 170.8h30" fill="none" stroke="#000" stroke-width=".25" stroke-dasharray="15.2 1.3 1.3 1.3" stroke-dashoffset="2.1"/>
<g fill="none" stroke="#000" stroke-width=".25" stroke-dasharray="15.2 1.3 1.3 1.3">
<path d="M188.8 131.8h-3M193.8 126.8v-3M193.8 136.8v3M198.8 131.8h3M137.8 170.8h-3M142.8 165.8v-3M142.8 175.8v3M218.8 170.8h-3M223.8 165.8v-3M223.8 175.8v3M228.8 170.8h3M248.8 170.8h-3"/>
<path d="M253.8 165.8v-3M253.8 175.8v3M258.8 170.8h3M188.8 188.8h-3M193.8 183.8v-3M193.8 193.8v3M198.8 188.8h3"/>
</g>
<path d="M147.8 170.8h66.4" fill="none" stroke="#000" stroke-width=".25" stroke-dasharray="15.2 1.3 1.3 1.3" stroke-dashoffset="3"/>
<path d="M151.8 57.1h-22.1" fill="none" stroke="#000" stroke-width=".25" stroke-dasharray="15.2 1.3 1.3 1.3" stroke-dashoffset="6.1"/>
<path d="M268 57.1h-90.2" fill="none" stroke="#000" stroke-width=".25" stroke-dasharray="15.2 1.3 1.3 1.3" stroke-dashoffset=".6"/>
<path d="M339.4 264.6h10.6" fill="none" stroke="#c0c0c0" stroke-width=".25" stroke-dasharray="15.2 1.3 1.3 1.3" stroke-dashoffset="11.8"/>
<path d="M341.8 261.9v5.2" fill="none" stroke="#c0c0c0" stroke-width=".25" stroke-dasharray="15.2 1.3 1.3 1.3" stroke-dashoffset="14.6"/>
<g fill="#000">
<path d="M118.3 48.8h.9l-.5 3.3zM118.7 62.1l.5 3.3h-.9z"/>
<path d="M237.8 51.1l.5 3.3h-1.1zM237.2 59.8h1.1l-.5 3.3z"/>
<path d="M91.8 131.8l.5 3.3h-1zM91.3 185.5h1l-.5 3.3zM105.4 45.1l.5 3.3h-1.1zM104.8 65.8h1.1l-.5 3.3z"/>
<path d="M129.5 170.8l.5 3.3h-1zM129 178.5h1l-.5 3.3zM102.7 138.8l.6 3.3h-1.1zM102.2 178.5h1.1l-.6 3.3z"/>
<path d="M119 188.8l.5 3.3h-1.1zM118.4 178.5h1.1l-.5 3.3z"/>
<path d="M215.8 203.1l3.2-.5v1zM226.4 202.6l3.3 .5-3.3 .5zM151.7 115.8l3.3-.5v1zM212.4 115.3l3.4 .5-3.4 .5zM190.4 202.6l3.3 .5-3.3 .5zM215.8 203.1l3.2-.5v1zM212.4 115.3l3.4 .5-3.4 .5zM223.7 115.8l3.3-.5v1z"/>
<path d="M229.7 203.1l3.3-.5v1zM256.4 202.6l3.4 .5-3.4 .5zM144.4 173.3l1.5 3 .8-.6zM138.8 165.9l2.2 2.4-1.4-3zM142.7 115.8l3.4-.5v1zM148.4 115.3l3.3 .5-3.3 .5zM222.3 173.4l-2.2 2.6 .9 .5zM226.4 165.1l-1.2 3.1 2.1-2.6z"/>
</g>
<text font-size="9.3" x="19" y="23.1">&lt; Without accessory &gt;</text>
<text font-size="5.6" x="371.3" y="253.5">IR ROBOT</text>
<g font-size="5.2">
<text x="237" y="43.9" transform="rotate(-90 237 43.9)">6</text>
<text x="118" y="58.6" transform="rotate(-90 118 58.6)">5</text>
<text x="104.6" y="60.1" transform="rotate(-90 104.6 60.1)">12</text>
<text x="125.6" y="115">4.5</text>
<text x="180.7" y="115">32</text>
<text x="228.2" y="115">L3</text>
<text x="111.8" y="147.9">3-</text>
<text x="123.1" y="147.9">3</text>
<text x="239.3" y="154.5">3</text>
<text x="128.7" y="161.8" transform="rotate(-90 128.7 161.8)">5.5</text>
<text x="91" y="165.7" transform="rotate(-90 91 165.7)">28.5</text>
<text x="102" y="165.7" transform="rotate(-90 102 165.7)">21.5</text>
<text x="201.7" y="202.3">11</text>
<text x="219.8" y="202.3">L1</text>
<text x="241.8" y="202.3">L2</text>
<text x="118.2" y="204.2" transform="rotate(-90 118.2 204.2)">3.5</text>
</g>
<text font-size="4.9" x="401.8" y="283.2">01</text>
<g font-size="4.7">
<text x="334.1" y="204.5">INDEX</text>
<text x="372.5" y="204.5">DIMENSION</text>
<text x="321" y="211.5">L1(MIN POSITION)</text>
<text x="378.4" y="211.5">7±0.8</text>
<text x="327.4" y="218.5">L2(STROKE)</text>
<text x="379.2" y="218.5">15±1</text>
<text x="338.3" y="225.5">L3</text>
<text x="378.4" y="225.5">4±0.8</text>
<text x="18" y="261">NOTE:</text>
<text x="18" y="266">1. ACCESSORY PART : END TIP U-TYPE, PIN HINGE D3XL8.6, E-RING(ID2X OD5 XT0.4) 2PCS</text>
<text x="18" y="271">2. ACCESSORY PARTS TO BE CONNECTED TO OTHER PARTS LIKE THE FIXED PARTS.</text>
<text x="18" y="276">3. UNSPECIFIED TOLERACNE TO BE +/-0.2MM.</text>
</g>
<g font-size="4.1">
<text x="286.3" y="252.1">NA</text>
<text x="361.1" y="272">12D-12S-15/12D-7S-15</text>
</g>
<g font-size="3.5">
<text x="276.2" y="245.6">ECO NO.</text>
<text x="375.2" y="277.7">IRMAA0219/</text>
<text x="375.9" y="281.2">IRMAA0220</text>
<text x="401.9" y="286.9">A3</text>
</g>
<g font-size="3.2">
<text x="262" y="245.4">REV NO</text>
<text x="282.6" y="240.4">1</text>
<text x="318.4" y="240.4">INITIAL RELEASE</text>
<text x="320.6" y="245.4">DESCRIPTION</text>
<text x="374.5" y="245.4">DRAWN</text>
<text x="375.4" y="240.4">SW.JU</text>
<text x="391.1" y="240.4">2025-06-11</text>
<text x="396.3" y="245.4">DATE</text>
<text x="262.5" y="251.3">MATERIAL:</text>
<text x="261.8" y="261.5">PROCESS:</text>
<text x="262" y="267.3">COLOUR:</text>
</g>
<g font-size="2.8">
<text x="278" y="272.6">NAME</text>
<text x="295.9" y="272.6">SIGNATURE</text>
<text x="315.8" y="272.6">DATE</text>
<text x="261.9" y="277.1">DRAWN</text>
<text x="263" y="281.8">CHK'D</text>
<text x="278.6" y="277.1">SW.JU</text>
<text x="313.8" y="277.2">2025-06-11</text>
<text x="262.3" y="286.2">APPV'D</text>
</g>
<g font-size="2.5">
<text x="34.6" y="8.4">1</text>
<text x="84.2" y="8.4">2</text>
<text x="134.2" y="8.4">3</text>
<text x="184.2" y="8.4">4</text>
<text x="234.2" y="8.4">5</text>
<text x="284.2" y="8.4">6</text>
<text x="334.2" y="8.4">7</text>
<text x="384.2" y="8.4">8</text>
<text x="6.7" y="24.4">A</text>
<text x="411.7" y="24.4">A</text>
<text x="6.7" y="74.4">B</text>
<text x="411.7" y="74.4">B</text>
<text x="6.7" y="124.4">C</text>
<text x="411.7" y="124.4">C</text>
<text x="6.7" y="174.4">D</text>
<text x="411.7" y="174.4">D</text>
<text x="6.7" y="224.4">E</text>
<text x="411.6" y="224.5">E</text>
<text x="332.1" y="249.9">• DO NOT SCALE</text>
<text x="332.1" y="254.8">• IF IN DOUBT, ASK.</text>
<text x="332.1" y="257.3">• ALL DIMENSIONS</text>
<text x="334.1" y="252.4">DRAWING.</text>
<text x="334.1" y="259.8">IN mm.</text>
<text x="367.2" y="259">(Private and Confidential)</text>
<text x="373.8" y="261.5">Copyright ©2013</text>
<text x="359.9" y="266.7">PART NAME :</text>
<text x="6.7" y="274.4">F</text>
<text x="331.1" y="272.4">VOLUME [mm³] :</text>
<text x="411.6" y="272.2">F</text>
<text x="332" y="281.1">WEIGHT [gf] :</text>
<text x="359.6" y="277.3">PART NO :</text>
<text x="34.3" y="290.5">1</text>
<text x="83.9" y="290.5">2</text>
<text x="134.2" y="290.4">3</text>
<text x="184.2" y="290.4">4</text>
<text x="234.6" y="290.6">5</text>
<text x="284.2" y="290.4">6</text>
<text x="334.6" y="290.6">7</text>
<text x="384.6" y="290.6">8</text>
</g>
<text font-size="2.1" x="362.5" y="286.2">SCALE 2:1</text>
<g font-size="1.7">
<text x="400.3" y="277.2">REV NO:</text>
<text x="384.4" y="285.6">SHEET 1 OF 4</text>
</g>
</svg>
